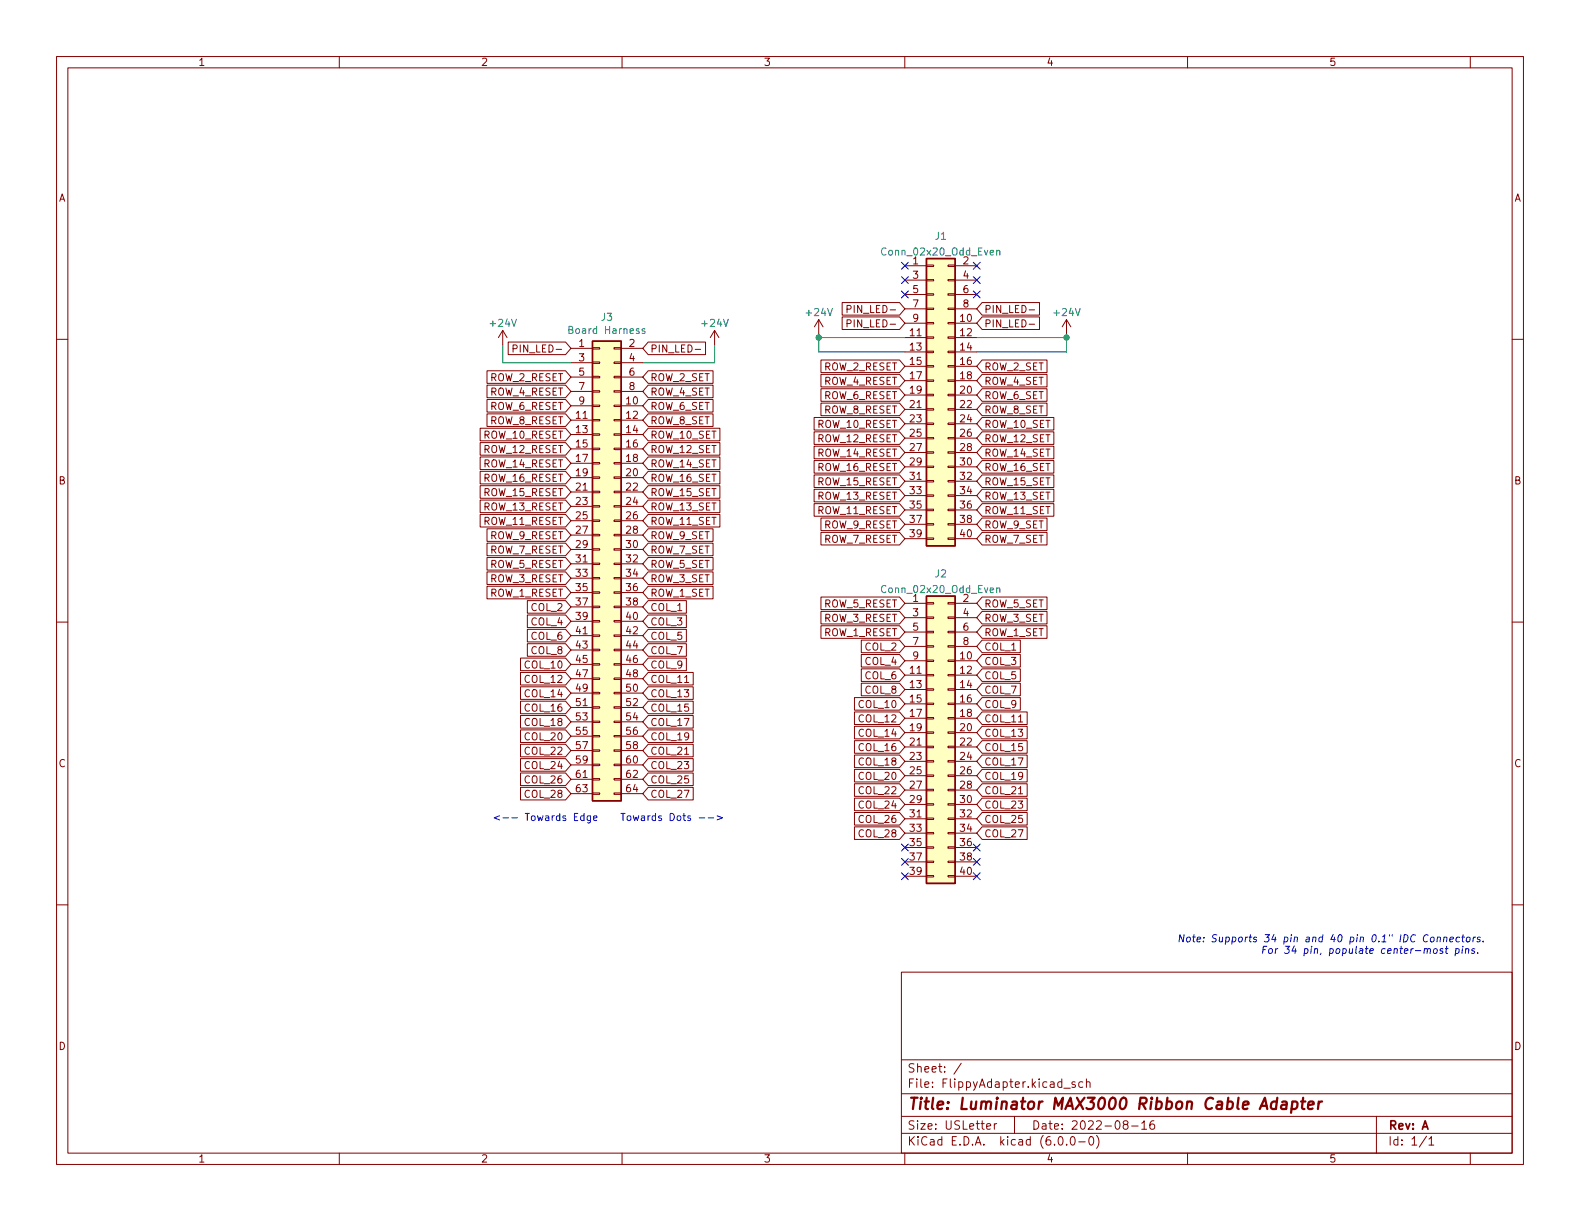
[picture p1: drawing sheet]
<svg xmlns="http://www.w3.org/2000/svg" width="279mm" height="216mm" viewBox="0 0 279 216" stroke-linecap="round" stroke-linejoin="round" font-family="sans-serif">
<g fill="none" stroke="#840000" stroke-width=".18">
<path d="M10 10h259.4v195.9h-259.4zM12 12h255.4v191.9h-255.4zM60 10v2M110 10v2M160 10v2M210 10v2M260 10v2M10 60h2M88.9 58.4l-.8 1.3M88.9 58.4v2.6M88.9 58.4l.8 1.3M126.4 58.4l.7 1.3"/>
<path d="M126.4 58.4v2.6M126.4 58.4l-.8 1.3M144.8 56.5l-.8 1.3M144.8 56.5v2.6M144.8 56.5l.7 1.3M148.9 56h10.2l.9 1.2-.9 1.1h-10.2zM148.9 53.5h10.2l.9 1.1-.9 1.1h-10.2zM149.8 57.2h.6l.1-.2-.1-.3-.6-.2v1.3M149.8 54.7l.6-.1 .1-.2-.1-.3-.6-.1v1.3M160 47h3.8M160 57.2h3.8M160 59.7h3.8"/>
<path d="M160 49.5h3.8M160 52.1h3.8M160 54.6h3.8M163.8 59.6h1.3v.2h-1.3zM163.8 57h1.3v.3h-1.3zM163.8 54.5h1.3v.2h-1.3zM163.8 51.9h1.3v.3h-1.3zM163.8 49.4h1.3v.3h-1.3zM163.8 46.9h1.3v.2h-1.3zM167.6 59.6h1.3v.2h-1.3zM167.6 57h1.3v.3h-1.3zM167.6 54.5h1.3v.2h-1.3z"/>
<path d="M167.6 51.9h1.3v.3h-1.3zM167.6 49.4h1.3v.3h-1.3zM167.6 46.9h1.3v.2h-1.3zM168.9 47h3.8M168.9 57.2h3.8M168.9 59.7h3.8M168.9 49.5h3.8M168.9 52.1h3.8M168.9 54.6h3.8M173.7 53.5h10.1v2.2h-10.1l-1-1.1zM173.7 56h10.1v2.3h-10.1l-1-1.1zM182 54.8h1"/>
<path d="M182 57.3h1M188.6 56.5l.8 1.3M188.6 56.5v2.6M188.6 56.5l-.8 1.3M267.4 60h2M84.9 78.3h15.1l1 1.1-1 1.1h-15.1zM84.9 75.7h15.1l1 1.1-1 1.1h-15.1zM86.1 68.1h13.9l1 1.1-1 1.1h-13.9zM86.1 70.6h13.9l1 1.2-1 1.1h-13.9zM86.1 73.2h13.9l1 1.1-1 1.1h-13.9zM86.1 65.6h13.9l1 1.1-1 1.1h-13.9zM89.9 60.5h10.1l1 1.1-1 1.1h-10.1z"/>
<path d="M90.7 61.7l.6-.1 .2-.2-.1-.3-.7-.1v1.3M101 61.6h3.8M101 71.8h3.8M101 74.3h3.8M101 76.8h3.8M101 79.4h3.8M101 64.1h3.8M101 66.7h3.8M101 69.2h3.8M104.8 79.2h1.2v.3h-1.2zM104.8 76.7h1.2v.3h-1.2zM104.8 74.2h1.2v.2h-1.2z"/>
<path d="M104.8 71.6h1.2v.3h-1.2zM104.8 69.1h1.2v.2h-1.2zM104.8 66.5h1.2v.3h-1.2zM104.8 64h1.2v.3h-1.2zM104.8 61.5h1.2v.2h-1.2zM108.6 79.2h1.3v.3h-1.3zM108.6 76.7h1.3v.3h-1.3zM108.6 74.2h1.3v.2h-1.3zM108.6 71.6h1.3v.3h-1.3zM108.6 69.1h1.3v.2h-1.3zM108.6 66.5h1.3v.3h-1.3zM108.6 64h1.3v.3h-1.3z"/>
<path d="M108.6 61.5h1.3v.2h-1.3zM109.9 61.6h3.8M109.9 71.8h3.8M109.9 74.3h3.8M109.9 76.8h3.8M109.9 79.4h3.8M109.9 64.1h3.8M109.9 66.7h3.8M109.9 69.2h3.8M114.6 60.5h10.2v2.2h-10.2l-.9-1.1zM114.6 75.7h12.7v2.2h-12.7l-.9-1.1zM114.6 68.1h11.5v2.2h-11.5l-.9-1.1z"/>
<path d="M114.6 65.6h11.5v2.2h-11.5l-.9-1.1zM114.6 70.6h11.5v2.3h-11.5l-.9-1.1zM114.6 73.2h11.5v2.2h-11.5l-.9-1.1zM114.6 78.3h12.7v2.2h-12.7l-.9-1.1zM122.9 61.8h1M144 73.8h15.1l.9 1.1-.9 1.1h-15.1zM144 78.9h15.1l.9 1.1-.9 1.1h-15.1zM144 76.4h15.1l.9 1.1-.9 1.1h-15.1zM145.2 71.3h13.9l.9 1.1-.9 1.1h-13.9zM145.2 68.7h13.9l.9 1.2-.9 1.1h-13.9zM145.2 63.7h13.9l.9 1.1-.9 1.1h-13.9zM145.2 66.2h13.9l.9 1.1-.9 1.1h-13.9z"/>
<path d="M160 62.2h3.8M160 64.8h3.8M160 67.3h3.8M160 69.9h3.8M160 72.4h3.8M160 74.9h3.8M160 77.5h3.8M163.8 79.9h1.3v.2h-1.3zM163.8 77.3h1.3v.3h-1.3zM163.8 74.8h1.3v.3h-1.3zM163.8 72.3h1.3v.2h-1.3zM163.8 69.7h1.3v.3h-1.3z"/>
<path d="M163.8 67.2h1.3v.2h-1.3zM163.8 64.6h1.3v.3h-1.3zM163.8 62.1h1.3v.3h-1.3zM167.6 79.9h1.3v.2h-1.3zM167.6 77.3h1.3v.3h-1.3zM167.6 74.8h1.3v.3h-1.3zM167.6 72.3h1.3v.2h-1.3zM167.6 69.7h1.3v.3h-1.3zM167.6 67.2h1.3v.2h-1.3zM167.6 64.6h1.3v.3h-1.3zM167.6 62.1h1.3v.3h-1.3zM168.9 62.2h3.8"/>
<path d="M168.9 64.8h3.8M168.9 67.3h3.8M168.9 69.9h3.8M168.9 72.4h3.8M168.9 74.9h3.8M168.9 77.5h3.8M173.7 78.9h12.7v2.2h-12.7l-1-1.1zM173.7 76.4h12.7v2.2h-12.7l-1-1.1zM173.7 73.8h12.7v2.2h-12.7l-1-1.1zM173.7 71.3h11.4v2.2h-11.4l-1-1.1zM173.7 68.7h11.4v2.3h-11.4l-1-1.1zM173.7 63.7h11.4v2.2h-11.4l-1-1.1z"/>
<path d="M173.7 66.2h11.4v2.2h-11.4l-1-1.1zM84.9 91h15.1l1 1.1-1 1.1h-15.1zM84.9 83.3h15.1l1 1.2-1 1.1h-15.1zM84.9 88.4h15.1l1 1.1-1 1.1h-15.1zM84.9 85.9h15.1l1 1.1-1 1.1h-15.1zM84.9 80.8h15.1l1 1.1-1 1.1h-15.1zM86.1 96h13.9l1 1.2-1 1.1h-13.9zM86.1 98.6h13.9l1 1.1-1 1.1h-13.9zM86.1 93.5h13.9l1 1.1-1 1.1h-13.9zM101 81.9h3.8M101 84.5h3.8M101 87h3.8"/>
<path d="M101 89.5h3.8M101 92.1h3.8M101 94.6h3.8M101 97.2h3.8M101 99.7h3.8M104.8 99.6h1.2v.2h-1.2zM104.8 97h1.2v.3h-1.2zM104.8 94.5h1.2v.2h-1.2zM104.8 91.9h1.2v.3h-1.2zM104.8 89.4h1.2v.3h-1.2zM104.8 86.9h1.2v.2h-1.2zM104.8 84.3h1.2v.3h-1.2z"/>
<path d="M104.8 81.8h1.2v.2h-1.2zM108.6 99.6h1.3v.2h-1.3zM108.6 97h1.3v.3h-1.3zM108.6 94.5h1.3v.2h-1.3zM108.6 91.9h1.3v.3h-1.3zM108.6 89.4h1.3v.3h-1.3zM108.6 86.9h1.3v.2h-1.3zM108.6 84.3h1.3v.3h-1.3zM108.6 81.8h1.3v.2h-1.3zM109.9 81.9h3.8M109.9 84.5h3.8M109.9 87h3.8"/>
<path d="M109.9 89.5h3.8M109.9 92.1h3.8M109.9 94.6h3.8M109.9 97.2h3.8M109.9 99.7h3.8M114.6 83.3h12.7v2.3h-12.7l-.9-1.1zM114.6 88.4h12.7v2.2h-12.7l-.9-1.1zM114.6 98.6h11.5v2.2h-11.5l-.9-1.1zM114.6 91h12.7v2.2h-12.7l-.9-1.1zM114.6 85.9h12.7v2.2h-12.7l-.9-1.1zM114.6 80.8h12.7v2.2h-12.7l-.9-1.1zM114.6 93.5h11.5v2.2h-11.5l-.9-1.1z"/>
<path d="M114.6 96h11.5v2.3h-11.5l-.9-1.1zM144 86.5h15.1l.9 1.1-.9 1.1h-15.1zM144 84h15.1l.9 1.1-.9 1.1h-15.1zM144 81.4h15.1l.9 1.2-.9 1.1h-15.1zM144 89.1h15.1l.9 1.1-.9 1.1h-15.1zM145.2 91.6h13.9l.9 1.1-.9 1.1h-13.9zM145.2 94.1h13.9l.9 1.2-.9 1.1h-13.9zM160 80h3.8M160 82.6h3.8M160 85.1h3.8M160 87.6h3.8M160 90.2h3.8"/>
<path d="M160 92.7h3.8M160 95.3h3.8M163.8 95.1h1.3v.3h-1.3zM163.8 92.6h1.3v.2h-1.3zM163.8 90h1.3v.3h-1.3zM163.8 87.5h1.3v.3h-1.3zM163.8 85h1.3v.2h-1.3zM163.8 82.4h1.3v.3h-1.3zM167.6 95.1h1.3v.3h-1.3zM167.6 92.6h1.3v.2h-1.3zM167.6 90h1.3v.3h-1.3zM167.6 87.5h1.3v.3h-1.3z"/>
<path d="M167.6 85h1.3v.2h-1.3zM167.6 82.4h1.3v.3h-1.3zM168.9 80h3.8M168.9 82.6h3.8M168.9 85.1h3.8M168.9 87.6h3.8M168.9 90.2h3.8M168.9 92.7h3.8M168.9 95.3h3.8M173.7 91.6h11.4v2.2h-11.4l-1-1.1zM173.7 81.4h12.7v2.3h-12.7l-1-1.1zM173.7 84h12.7v2.2h-12.7l-1-1.1z"/>
<path d="M173.7 86.5h12.7v2.2h-12.7l-1-1.1zM173.7 89.1h12.7v2.2h-12.7l-1-1.1zM173.7 94.1h11.4v2.3h-11.4l-1-1.1zM10 110h2M86.1 103.7h13.9l1 1.1-1 1.1h-13.9zM86.1 101.1h13.9l1 1.1-1 1.1h-13.9zM92 116.4h8l1 1.1-1 1.1h-8zM92 118.9h8l1 1.1-1 1.1h-8zM93.3 111.3h6.7l1 1.1-1 1.1h-6.7zM93.3 106.2h6.7l1 1.1-1 1.1h-6.7zM93.3 108.7h6.7l1 1.2-1 1.1h-6.7zM93.3 113.8h6.7l1 1.1-1 1.1h-6.7z"/>
<path d="M101 102.2h3.8M101 104.8h3.8M101 107.3h3.8M101 109.9h3.8M101 112.4h3.8M101 114.9h3.8M101 117.5h3.8M104.8 119.9h1.2v.2h-1.2zM104.8 117.3h1.2v.3h-1.2zM104.8 114.8h1.2v.3h-1.2zM104.8 112.3h1.2v.2h-1.2zM104.8 109.7h1.2v.3h-1.2z"/>
<path d="M104.8 107.2h1.2v.2h-1.2zM104.8 104.6h1.2v.3h-1.2zM104.8 102.1h1.2v.3h-1.2zM108.6 119.9h1.3v.2h-1.3zM108.6 117.3h1.3v.3h-1.3zM108.6 114.8h1.3v.3h-1.3zM108.6 112.3h1.3v.2h-1.3zM108.6 109.7h1.3v.3h-1.3zM108.6 107.2h1.3v.2h-1.3zM108.6 104.6h1.3v.3h-1.3zM108.6 102.1h1.3v.3h-1.3zM109.9 102.2h3.8"/>
<path d="M109.9 104.8h3.8M109.9 107.3h3.8M109.9 109.9h3.8M109.9 112.4h3.8M109.9 114.9h3.8M109.9 117.5h3.8M114.6 118.9h8v2.2h-8l-.9-1.1zM114.6 113.8h6.8v2.2h-6.8l-.9-1.1zM114.6 103.7h11.5v2.2h-11.5l-.9-1.1zM114.6 108.7h6.8v2.3h-6.8l-.9-1.1zM114.6 111.3h6.8v2.2h-6.8l-.9-1.1zM114.6 116.4h6.8v2.2h-6.8l-.9-1.1z"/>
<path d="M114.6 101.1h11.5v2.2h-11.5l-.9-1.1zM114.6 106.2h6.8v2.2h-6.8l-.9-1.1zM145.2 108.1h13.9l.9 1.1-.9 1.1h-13.9zM145.2 105.6h13.9l.9 1.1-.9 1.1h-13.9zM145.2 110.6h13.9l.9 1.2-.9 1.1h-13.9zM152.3 113.2h6.8l.9 1.1-.9 1.1h-6.8zM152.3 118.3h6.8l.9 1.1-.9 1.1h-6.8zM152.3 115.7h6.8l.9 1.1-.9 1.2h-6.8zM160 106.7h3.8M160 116.8h3.8M160 119.4h3.8M160 109.2h3.8"/>
<path d="M160 111.8h3.8M160 114.3h3.8M163.8 119.3h1.3v.2h-1.3zM163.8 116.7h1.3v.3h-1.3zM163.8 114.2h1.3v.2h-1.3zM163.8 111.6h1.3v.3h-1.3zM163.8 109.1h1.3v.2h-1.3zM163.8 106.6h1.3v.2h-1.3zM167.6 119.3h1.3v.2h-1.3zM167.6 116.7h1.3v.3h-1.3zM167.6 114.2h1.3v.2h-1.3zM167.6 111.6h1.3v.3h-1.3z"/>
<path d="M167.6 109.1h1.3v.2h-1.3zM167.6 106.6h1.3v.2h-1.3zM168.9 106.7h3.8M168.9 116.8h3.8M168.9 119.4h3.8M168.9 109.2h3.8M168.9 111.8h3.8M168.9 114.3h3.8M173.7 113.2h6.7v2.2h-6.7l-1-1.1zM173.7 105.6h11.4v2.2h-11.4l-1-1.1zM173.7 110.6h11.4v2.3h-11.4l-1-1.1zM173.7 118.3h6.7v2.2h-6.7l-1-1.1z"/>
<path d="M173.7 115.7h6.7v2.3h-6.7l-1-1.2zM173.7 108.1h11.4v2.2h-11.4l-1-1.1zM267.4 110h2M92 136.7h8l1 1.1-1 1.1h-8zM92 139.2h8l1 1.1-1 1.1h-8zM92 134.1h8l1 1.2-1 1.1h-8zM92 129.1h8l1 1.1-1 1.1h-8zM92 131.6h8l1 1.1-1 1.1h-8zM92 126.5h8l1 1.1-1 1.1h-8zM92 124h8l1 1.1-1 1.1h-8zM92 121.4h8l1 1.2-1 1.1h-8zM101 120h3.8"/>
<path d="M101 122.6h3.8M101 125.1h3.8M101 127.6h3.8M101 130.2h3.8M101 132.7h3.8M101 135.3h3.8M101 137.8h3.8M104.8 137.7h1.2v.2h-1.2zM104.8 135.1h1.2v.3h-1.2zM104.8 132.6h1.2v.2h-1.2zM104.8 130h1.2v.3h-1.2zM104.8 127.5h1.2v.3h-1.2z"/>
<path d="M104.8 125h1.2v.2h-1.2zM104.8 122.4h1.2v.3h-1.2zM108.6 137.7h1.3v.2h-1.3zM108.6 135.1h1.3v.3h-1.3zM108.6 132.6h1.3v.2h-1.3zM108.6 130h1.3v.3h-1.3zM108.6 127.5h1.3v.3h-1.3zM108.6 125h1.3v.2h-1.3zM108.6 122.4h1.3v.3h-1.3zM109.9 120h3.8M109.9 122.6h3.8M109.9 125.1h3.8"/>
<path d="M109.9 127.6h3.8M109.9 130.2h3.8M109.9 132.7h3.8M109.9 135.3h3.8M109.9 137.8h3.8M114.6 139.2h8v2.2h-8l-.9-1.1zM114.6 134.1h8v2.3h-8l-.9-1.1zM114.6 136.7h8v2.2h-8l-.9-1.1zM114.6 129.1h8v2.2h-8l-.9-1.1zM114.6 131.6h8v2.2h-8l-.9-1.1zM114.6 124h8v2.2h-8l-.9-1.1zM114.6 121.4h8v2.3h-8l-.9-1.1z"/>
<path d="M114.6 126.5h8v2.2h-8l-.9-1.1zM151.1 131h8l.9 1.1-.9 1.1h-8zM151.1 128.4h8l.9 1.1-.9 1.2h-8zM151.1 138.6h8l.9 1.1-.9 1.1h-8zM151.1 136h8l.9 1.2-.9 1.1h-8zM151.1 133.5h8l.9 1.1-.9 1.1h-8zM151.1 123.3h8l.9 1.2-.9 1.1h-8zM151.1 125.9h8l.9 1.1-.9 1.1h-8zM152.3 120.8h6.8l.9 1.1-.9 1.1h-6.8zM160 121.9h3.8M160 124.5h3.8M160 127h3.8"/>
<path d="M160 129.5h3.8M160 132.1h3.8M160 134.6h3.8M160 137.2h3.8M160 139.7h3.8M163.8 139.6h1.3v.2h-1.3zM163.8 137h1.3v.3h-1.3zM163.8 134.5h1.3v.2h-1.3zM163.8 132h1.3v.2h-1.3zM163.8 129.4h1.3v.3h-1.3zM163.8 126.9h1.3v.2h-1.3zM163.8 124.3h1.3v.3h-1.3z"/>
<path d="M163.8 121.8h1.3v.2h-1.3zM167.6 139.6h1.3v.2h-1.3zM167.6 137h1.3v.3h-1.3zM167.6 134.5h1.3v.2h-1.3zM167.6 132h1.3v.2h-1.3zM167.6 129.4h1.3v.3h-1.3zM167.6 126.9h1.3v.2h-1.3zM167.6 124.3h1.3v.3h-1.3zM167.6 121.8h1.3v.2h-1.3zM168.9 121.9h3.8M168.9 124.5h3.8M168.9 127h3.8"/>
<path d="M168.9 129.5h3.8M168.9 132.1h3.8M168.9 134.6h3.8M168.9 137.2h3.8M168.9 139.7h3.8M173.7 131h7.9v2.2h-7.9l-1-1.1zM173.7 133.5h7.9v2.2h-7.9l-1-1.1zM173.7 128.4h7.9v2.3h-7.9l-1-1.2zM173.7 125.9h7.9v2.2h-7.9l-1-1.1zM173.7 123.3h6.7v2.3h-6.7l-1-1.1zM173.7 138.6h7.9v2.2h-7.9l-1-1.1zM173.7 136h7.9v2.3h-7.9l-1-1.1z"/>
<path d="M173.7 120.8h6.7v2.2h-6.7l-1-1.1zM10 160h2M101 140.3h3.8M104.8 140.2h1.2v.3h-1.2zM108.6 140.2h1.3v.3h-1.3zM109.9 140.3h3.8M151.1 141.1h8l.9 1.1-.9 1.2h-8zM151.1 143.7h8l.9 1.1-.9 1.1h-8zM151.1 146.2h8l.9 1.1-.9 1.1h-8zM160 142.2h3.8M160 144.8h3.8M160 147.3h3.8"/>
<path d="M160 149.9h3.8M160 152.4h3.8M160 154.9h3.8M163.8 154.8h1.3v.3h-1.3zM163.8 152.3h1.3v.2h-1.3zM163.8 149.7h1.3v.3h-1.3zM163.8 147.2h1.3v.2h-1.3zM163.8 144.7h1.3v.2h-1.3zM163.8 142.1h1.3v.3h-1.3zM167.6 154.8h1.3v.3h-1.3zM167.6 152.3h1.3v.2h-1.3zM167.6 149.7h1.3v.3h-1.3z"/>
<path d="M167.6 147.2h1.3v.2h-1.3zM167.6 144.7h1.3v.2h-1.3zM167.6 142.1h1.3v.3h-1.3zM168.9 142.2h3.8M168.9 144.8h3.8M168.9 147.3h3.8M168.9 149.9h3.8M168.9 152.4h3.8M168.9 154.9h3.8M173.7 146.2h7.9v2.2h-7.9l-1-1.1zM173.7 143.7h7.9v2.2h-7.9l-1-1.1zM173.7 141.1h7.9v2.3h-7.9l-1-1.2z"/>
<path d="M267.4 160h2M159.4 171.9h108v32h-108zM159.4 197.4h108M159.4 193.4h108M159.4 187.4h108M170 188l-1.3 1.9M174.5 199.2l.7-.2-.1-.3h-.4l-.2 .2v.7h.6M175.8 198.7v1M176.3 198.7h-.3l-.2 .3M179.4 197.4v3M188.1 192.4h1.2M190.1 191.4l-.3-.1-.3 .2 .1 .2 .5 .2v.3h-.6"/>
<path d="M191.5 191.4l-.5-.1-.2 .3v.4l.1 .2h.6M192.1 191.4l.2-.1 .4 .1 .1 .9M192.1 190.8v1.5M198.9 198.8l-.3-.3 .1-.2 .2-.1h.4l.2 .3-.1 .2-.6 .2-.2 .2 .1 .4 .2 .2 .4-.1 .2-.2-.1-.4-.2-.2M200.1 199.1h1.2M201.9 198.6l.4-.4v1.5M201.9 199.7h.9M204 198.2a.59 .59 0 0 0-.7 .6v.6l.2 .2 .4 .1 .2-.2 .1-.5-.2-.2-.4-.1-.3 .3M243.4 197.4v6.5M60 203.9v2M110 203.9v2M159.4 200.4h108"/>
<path d="M160 203.9v2M187.3 201h.2a.81 .81 0 0 1 .6 .6 .81 .81 0 0 1-.3 .8l-.2 .1a.81 .81 0 0 1-.6-.6 .81 .81 0 0 1 .3-.9zM188.6 202.3v.2M189.5 201h.1a.81 .81 0 0 1 .6 .6 .81 .81 0 0 1-.3 .8l-.1 .1a.81 .81 0 0 1-.6-.6 .81 .81 0 0 1 .3-.9zM190.8 201.9h1.1M192.8 201h.1a.81 .81 0 0 1 .6 .6 .81 .81 0 0 1-.3 .8l-.2 .1a.81 .81 0 0 1-.5-.6 .81 .81 0 0 1 .3-.9zM193.9 200.8a1.72 1.72 0 0 1 0 2.2M210 203.9v2M252.3 200.9l-1.3 1.9M252.7 201.4l.4-.4v1.5M252.7 202.5h.8M260 203.9v2"/>
</g>
<path d="M226.7 194.9l.2-.1 .6 .1-.1 1.2M227.5 195.2l-.6 .1a.4 .4 0 0 0-.4 .4 .4 .4 0 0 0 .3 .4l.6-.1M228.5 194.9l.2-.1 .6 .1 .2 .3-.1 .5a.66 .66 0 0 1-1 .3M228.6 194.8l-.3 2M230.1 194.8h.7M230.4 194.1l-.2 1.7 .1 .2 .4 .1M231.3 195.4l1-.2v-.3l-.6-.1-.3 .3v.9l.1 .1 .6-.1M233.2 194.8l-.1 1.3M233.8 194.8l-.4 .1-.2 .3" fill="none" stroke="#840000" stroke-width=".4"/>
<g fill="#ffffc2" stroke="#ffffc2" stroke-width=".18">
<path d="M163.8 45.7h5.1v50.8h-5.1z"/>
<path d="M104.8 60.3h5.1v81.3h-5.1z"/>
<path d="M163.8 105.4h5.1v50.8h-5.1z"/>
</g>
<path d="M163.8 45.7h5.1v50.8h-5.1zM104.8 60.3h5.1v81.3h-5.1zM163.8 105.4h5.1v50.8h-5.1z" fill="none" stroke="#840000" stroke-width=".25"/>
<path d="M114 58.2l-.3-.1-.2 .2 .1 .2 .4 .1v.3h-.5M176.3 44.4l.1-.1h.3l.1 .8M176.3 44.3v.8M176.3 104.1l.1-.2 .3 .1 .1 .8M176.3 103.9v.9" fill="none" stroke="#008484" stroke-width=".18"/>
<g fill="none" stroke="#0000c2" stroke-width=".18">
<path d="M101.6 144.4h.4M102.2 143.8h-.6v1.3h.6M118.5 143.8a.64 .64 0 0 1 .8 .7 .64 .64 0 0 1-.8 .6zM119.8 144.3l.4-.1 .2 .3v.4l-.2 .2-.4-.1-.1-.1zM120.8 144.2h.4M120.9 143.8v1.1l.3 .2M122.1 144.3l-.3-.1-.2 .2 .1 .2 .4 .1v.3h-.5M123.7 144.6h.9M125.2 144.6h1M126.8 144.2l1 .4-1 .4M209.4 165.3l-.2 1.2-.5-1.2-.2 1.2M209.9 165.8l.2-.1 .4 .1v.5l-.2 .2h-.3l-.2-.1z"/>
<path d="M210.9 165.7h.5M211.1 165.3l-.1 1.1 .3 .1M211.7 166.1l.6-.1v-.2l-.4-.1-.2 .2v.6h.5M212.8 166.4v.1M212.9 165.8v.1M215.2 165.3h-.5l-.3 .2 .1 .3 .5 .3v.3l-.2 .1h-.5M215.7 165.7l-.1 .8h.3l.2-.1M216.2 165.7l-.1 .8M223.3 167.9h.5M224 167.3h-.6l-.1 1.3M224.4 167.9l.2-.2 .4 .2v.4l-.2 .2-.3 .1-.1-.1zM225.6 167.7l-.1 .9"/>
<path d="M226 167.7l-.4 .3M227.3 167.3h.8l-.5 .5 .3 .1v.6l-.2 .1-.6-.1M228.9 167.3l-.5 .9h.8M229.1 167.7l-.1 .9M260.8 167.8l-.3-.1-.2 .2v.2l.4 .1v.3h-.5M260.9 165.7l-.4 .2M261.3 168.5v.1M261.8 165.8l-.3-.1-.2 .2v.2l.4 .1v.3h-.5M262.3 166.4v.1"/>
</g>
<path d="M144.8 59.1v3.1h15.2M144.8 59.7h15.2M172.7 59.7h15.9M188.6 59.1v3.1h-15.9M88.9 61v3.1h12.1M126.4 61v3.1h-12.7" fill="none" stroke="#008400" stroke-width=".18"/>
<g fill="none" stroke="#000084" stroke-width=".18">
<path d="M159.4 48.9l1.2 1.2M159.4 46.4l1.2 1.2M159.4 51.5l1.2 1.2M160.6 48.9l-1.2 1.2M160.6 46.4l-1.2 1.2M160.6 51.5l-1.2 1.2M172.1 46.4l1.2 1.2M172.1 51.5l1.2 1.2M172.1 48.9l1.2 1.2M173.3 46.4l-1.2 1.2M173.3 51.5l-1.2 1.2M173.3 48.9l-1.2 1.2"/>
<path d="M159.4 154.3l1.2 1.2M159.4 149.3l1.2 1.2M159.4 151.8l1.2 1.2M160.6 154.3l-1.2 1.2M160.6 149.3l-1.2 1.2M160.6 151.8l-1.2 1.2M172.1 149.3l1.2 1.2M172.1 154.3l1.2 1.2M172.1 151.8l1.2 1.2M173.3 149.3l-1.2 1.2M173.3 154.3l-1.2 1.2M173.3 151.8l-1.2 1.2"/>
</g>
<g fill="#008400" stroke="#008400" stroke-width=".18">
<circle cx="188.6" cy="59.7" r=".46"/>
<circle cx="144.8" cy="59.7" r=".46"/>
</g>
<text font-size="2.8" fill="#840000" x="160.4" y="196.2">Title: Luminator MAX3000 Ribbon Cable Adapter</text>
<g font-size="2.1" fill="#840000">
<text x="160.4" y="189.7">Sheet: /</text>
<text x="160.4" y="192.4">File: FlippyAdapter.kicad_sch</text>
<text x="160.4" y="202.5">KiCad E.D.A. kicad (6.0.0-0)</text>
<text x="160.4" y="199.7">Size: USLetter</text>
<text x="182.4" y="199.7">Date: 2022-08-16</text>
<text x="245.4" y="199.7">Rev: A</text>
<text x="245.4" y="202.5">Id: 1/1</text>
</g>
<g font-size="1.8" fill="#840000">
<text x="35" y="11.6">1</text>
<text x="85" y="11.6">2</text>
<text x="135" y="11.6">3</text>
<text x="185" y="11.6">4</text>
<text x="235" y="11.6">5</text>
<text x="10.3" y="35.6">A</text>
<text x="267.7" y="35.6">A</text>
<text x="161.4" y="46.7">1</text>
<text x="170.3" y="46.7">2</text>
<text x="161.4" y="49.3">3</text>
<text x="161.4" y="51.8">5</text>
<text x="170.3" y="49.3">4</text>
<text x="170.3" y="51.8">6</text>
<text x="150.7" y="57.9">PIN_LED-</text>
<text x="150.7" y="55.3">PIN_LED-</text>
<text x="160.9" y="59.4">11</text>
<text x="161.4" y="54.4">7</text>
<text x="161.4" y="56.9">9</text>
<text x="169.8" y="56.9">10</text>
<text x="169.8" y="59.4">12</text>
<text x="170.3" y="54.4">8</text>
<text x="174" y="55.3">PIN_LED-</text>
<text x="174" y="57.9">PIN_LED-</text>
<text x="91.6" y="62.3">PIN_LED-</text>
<text x="102.4" y="61.3">1</text>
<text x="102.4" y="63.9">3</text>
<text x="111.3" y="61.3">2</text>
<text x="111.3" y="63.9">4</text>
<text x="114.9" y="62.3">PIN_LED-</text>
<text x="145.6" y="65.5">ROW_2_RESET</text>
<text x="160.9" y="62">13</text>
<text x="160.9" y="64.5">15</text>
<text x="169.8" y="62">14</text>
<text x="169.8" y="64.5">16</text>
<text x="174" y="65.5">ROW_2_SET</text>
<text x="86.5" y="69.9">ROW_4_RESET</text>
<text x="86.5" y="67.4">ROW_2_RESET</text>
<text x="102.4" y="66.4">5</text>
<text x="102.4" y="69">7</text>
<text x="102.4" y="71.5">9</text>
<text x="110.8" y="71.5">10</text>
<text x="111.3" y="66.4">6</text>
<text x="111.3" y="69">8</text>
<text x="114.9" y="69.9">ROW_4_SET</text>
<text x="114.9" y="67.4">ROW_2_SET</text>
<text x="145.6" y="70.6">ROW_6_RESET</text>
<text x="145.6" y="68">ROW_4_RESET</text>
<text x="160.9" y="67.1">17</text>
<text x="160.9" y="69.6">19</text>
<text x="169.8" y="67.1">18</text>
<text x="169.8" y="69.6">20</text>
<text x="174" y="70.6">ROW_6_SET</text>
<text x="174" y="68">ROW_4_SET</text>
<text x="85.5" y="77.6">ROW_10_RESET</text>
<text x="86.5" y="72.5">ROW_6_RESET</text>
<text x="86.5" y="75">ROW_8_RESET</text>
<text x="101.9" y="74">11</text>
<text x="101.9" y="76.6">13</text>
<text x="110.8" y="74">12</text>
<text x="110.8" y="76.6">14</text>
<text x="114.9" y="77.6">ROW_10_SET</text>
<text x="114.9" y="72.5">ROW_6_SET</text>
<text x="114.9" y="75">ROW_8_SET</text>
<text x="144.6" y="75.7">ROW_10_RESET</text>
<text x="145.6" y="73.1">ROW_8_RESET</text>
<text x="160.9" y="72.1">21</text>
<text x="160.9" y="74.7">23</text>
<text x="160.9" y="77.2">25</text>
<text x="169.8" y="72.1">22</text>
<text x="169.8" y="74.7">24</text>
<text x="169.8" y="77.2">26</text>
<text x="174" y="75.7">ROW_10_SET</text>
<text x="174" y="73.1">ROW_8_SET</text>
<text x="85.5" y="80.1">ROW_12_RESET</text>
<text x="85.5" y="82.6">ROW_14_RESET</text>
<text x="101.9" y="79.1">15</text>
<text x="101.9" y="81.7">17</text>
<text x="110.8" y="79.1">16</text>
<text x="110.8" y="81.7">18</text>
<text x="114.9" y="80.1">ROW_12_SET</text>
<text x="114.9" y="82.6">ROW_14_SET</text>
<text x="144.6" y="83.3">ROW_16_RESET</text>
<text x="144.6" y="80.7">ROW_14_RESET</text>
<text x="144.6" y="78.2">ROW_12_RESET</text>
<text x="160.9" y="79.8">27</text>
<text x="160.9" y="82.3">29</text>
<text x="169.8" y="79.8">28</text>
<text x="169.8" y="82.3">30</text>
<text x="174" y="80.7">ROW_14_SET</text>
<text x="174" y="78.2">ROW_12_SET</text>
<text x="174" y="83.3">ROW_16_SET</text>
<text x="10.3" y="85.7">B</text>
<text x="85.5" y="85.2">ROW_16_RESET</text>
<text x="85.5" y="87.7">ROW_15_RESET</text>
<text x="101.9" y="84.2">19</text>
<text x="101.9" y="86.7">21</text>
<text x="101.9" y="89.3">23</text>
<text x="110.8" y="84.2">20</text>
<text x="110.8" y="86.7">22</text>
<text x="110.8" y="89.3">24</text>
<text x="114.9" y="85.2">ROW_16_SET</text>
<text x="114.9" y="87.7">ROW_15_SET</text>
<text x="144.6" y="88.4">ROW_13_RESET</text>
<text x="144.6" y="85.8">ROW_15_RESET</text>
<text x="160.9" y="84.8">31</text>
<text x="160.9" y="87.4">33</text>
<text x="160.9" y="89.9">35</text>
<text x="169.8" y="84.8">32</text>
<text x="169.8" y="87.4">34</text>
<text x="169.8" y="89.9">36</text>
<text x="174" y="85.8">ROW_15_SET</text>
<text x="174" y="88.4">ROW_13_SET</text>
<text x="267.7" y="85.7">B</text>
<text x="85.5" y="92.8">ROW_11_RESET</text>
<text x="85.5" y="90.3">ROW_13_RESET</text>
<text x="86.5" y="95.3">ROW_9_RESET</text>
<text x="101.9" y="91.8">25</text>
<text x="101.9" y="94.4">27</text>
<text x="110.8" y="91.8">26</text>
<text x="110.8" y="94.4">28</text>
<text x="114.9" y="90.3">ROW_13_SET</text>
<text x="114.9" y="92.8">ROW_11_SET</text>
<text x="114.9" y="95.3">ROW_9_SET</text>
<text x="144.6" y="90.9">ROW_11_RESET</text>
<text x="145.6" y="93.4">ROW_9_RESET</text>
<text x="145.6" y="96">ROW_7_RESET</text>
<text x="160.9" y="92.5">37</text>
<text x="160.9" y="95">39</text>
<text x="169.8" y="92.5">38</text>
<text x="169.8" y="95">40</text>
<text x="174" y="93.4">ROW_9_SET</text>
<text x="174" y="90.9">ROW_11_SET</text>
<text x="174" y="96">ROW_7_SET</text>
<text x="86.5" y="97.9">ROW_7_RESET</text>
<text x="86.5" y="100.4">ROW_5_RESET</text>
<text x="101.9" y="96.9">29</text>
<text x="101.9" y="99.4">31</text>
<text x="101.9" y="102">33</text>
<text x="110.8" y="96.9">30</text>
<text x="110.8" y="99.4">32</text>
<text x="110.8" y="102">34</text>
<text x="114.9" y="100.4">ROW_5_SET</text>
<text x="114.9" y="97.9">ROW_7_SET</text>
<text x="86.5" y="105.5">ROW_1_RESET</text>
<text x="86.5" y="103">ROW_3_RESET</text>
<text x="101.9" y="104.5">35</text>
<text x="101.9" y="107.1">37</text>
<text x="110.8" y="104.5">36</text>
<text x="110.8" y="107.1">38</text>
<text x="114.9" y="105.5">ROW_1_SET</text>
<text x="114.9" y="103">ROW_3_SET</text>
<text x="145.6" y="107.4">ROW_5_RESET</text>
<text x="161.4" y="106.4">1</text>
<text x="170.3" y="106.4">2</text>
<text x="174" y="107.4">ROW_5_SET</text>
<text x="94" y="113.1">COL_6</text>
<text x="94" y="108">COL_2</text>
<text x="94" y="110.6">COL_4</text>
<text x="101.9" y="109.6">39</text>
<text x="101.9" y="112.1">41</text>
<text x="110.8" y="109.6">40</text>
<text x="110.8" y="112.1">42</text>
<text x="114.9" y="110.6">COL_3</text>
<text x="114.9" y="113.1">COL_5</text>
<text x="114.9" y="108">COL_1</text>
<text x="145.6" y="109.9">ROW_3_RESET</text>
<text x="145.6" y="112.5">ROW_1_RESET</text>
<text x="161.4" y="109">3</text>
<text x="161.4" y="111.5">5</text>
<text x="170.3" y="109">4</text>
<text x="170.3" y="111.5">6</text>
<text x="174" y="112.5">ROW_1_SET</text>
<text x="174" y="109.9">ROW_3_SET</text>
<text x="93" y="118.2">COL_10</text>
<text x="94" y="115.7">COL_8</text>
<text x="101.9" y="114.7">43</text>
<text x="101.9" y="117.2">45</text>
<text x="101.9" y="119.8">47</text>
<text x="110.8" y="114.7">44</text>
<text x="110.8" y="117.2">46</text>
<text x="110.8" y="119.8">48</text>
<text x="114.9" y="115.7">COL_7</text>
<text x="114.9" y="118.2">COL_9</text>
<text x="153" y="115">COL_2</text>
<text x="153" y="117.6">COL_4</text>
<text x="160.9" y="119.1">11</text>
<text x="161.4" y="114">7</text>
<text x="161.4" y="116.6">9</text>
<text x="169.8" y="116.6">10</text>
<text x="169.8" y="119.1">12</text>
<text x="170.3" y="114">8</text>
<text x="174" y="115">COL_1</text>
<text x="174" y="117.6">COL_3</text>
<text x="93" y="125.8">COL_16</text>
<text x="93" y="123.3">COL_14</text>
<text x="93" y="120.7">COL_12</text>
<text x="101.9" y="122.3">49</text>
<text x="101.9" y="124.8">51</text>
<text x="110.8" y="122.3">50</text>
<text x="110.8" y="124.8">52</text>
<text x="114.9" y="120.7">COL_11</text>
<text x="114.9" y="125.8">COL_15</text>
<text x="114.9" y="123.3">COL_13</text>
<text x="152.1" y="125.2">COL_10</text>
<text x="153" y="120.1">COL_6</text>
<text x="153" y="122.6">COL_8</text>
<text x="160.9" y="121.7">13</text>
<text x="160.9" y="124.2">15</text>
<text x="169.8" y="121.7">14</text>
<text x="169.8" y="124.2">16</text>
<text x="174" y="125.2">COL_9</text>
<text x="174" y="120.1">COL_5</text>
<text x="174" y="122.6">COL_7</text>
<text x="93" y="130.9">COL_20</text>
<text x="93" y="128.4">COL_18</text>
<text x="101.9" y="127.4">53</text>
<text x="101.9" y="129.9">55</text>
<text x="110.8" y="127.4">54</text>
<text x="110.8" y="129.9">56</text>
<text x="114.9" y="130.9">COL_19</text>
<text x="114.9" y="128.4">COL_17</text>
<text x="152.1" y="130.3">COL_14</text>
<text x="152.1" y="127.7">COL_12</text>
<text x="160.9" y="126.7">17</text>
<text x="160.9" y="129.3">19</text>
<text x="160.9" y="131.8">21</text>
<text x="169.8" y="126.7">18</text>
<text x="169.8" y="129.3">20</text>
<text x="169.8" y="131.8">22</text>
<text x="174" y="130.3">COL_13</text>
<text x="174" y="127.7">COL_11</text>
<text x="10.3" y="135.6">C</text>
<text x="93" y="136">COL_24</text>
<text x="93" y="133.4">COL_22</text>
<text x="101.9" y="132.5">57</text>
<text x="101.9" y="135">59</text>
<text x="101.9" y="137.5">61</text>
<text x="110.8" y="132.5">58</text>
<text x="110.8" y="135">60</text>
<text x="110.8" y="137.5">62</text>
<text x="114.9" y="136">COL_23</text>
<text x="114.9" y="133.4">COL_21</text>
<text x="152.1" y="132.8">COL_16</text>
<text x="152.1" y="137.9">COL_20</text>
<text x="152.1" y="135.3">COL_18</text>
<text x="160.9" y="134.4">23</text>
<text x="160.9" y="136.9">25</text>
<text x="169.8" y="134.4">24</text>
<text x="169.8" y="136.9">26</text>
<text x="174" y="132.8">COL_15</text>
<text x="174" y="135.3">COL_17</text>
<text x="174" y="137.9">COL_19</text>
<text x="267.7" y="135.6">C</text>
<text x="93" y="138.5">COL_26</text>
<text x="93" y="141.1">COL_28</text>
<text x="101.9" y="140.1">63</text>
<text x="110.8" y="140.1">64</text>
<text x="114.9" y="141.1">COL_27</text>
<text x="114.9" y="138.5">COL_25</text>
<text x="152.1" y="143">COL_24</text>
<text x="152.1" y="140.4">COL_22</text>
<text x="160.9" y="139.4">27</text>
<text x="160.9" y="142">29</text>
<text x="169.8" y="139.4">28</text>
<text x="169.8" y="142">30</text>
<text x="174" y="140.4">COL_21</text>
<text x="174" y="143">COL_23</text>
<text x="152.1" y="145.5">COL_26</text>
<text x="152.1" y="148">COL_28</text>
<text x="160.9" y="144.5">31</text>
<text x="160.9" y="147.1">33</text>
<text x="160.9" y="149.6">35</text>
<text x="169.8" y="144.5">32</text>
<text x="169.8" y="147.1">34</text>
<text x="169.8" y="149.6">36</text>
<text x="174" y="148">COL_27</text>
<text x="174" y="145.5">COL_25</text>
<text x="160.9" y="152.1">37</text>
<text x="160.9" y="154.7">39</text>
<text x="169.8" y="152.1">38</text>
<text x="169.8" y="154.7">40</text>
<text x="10.3" y="185.7">D</text>
<text x="267.7" y="185.7">D</text>
<text x="35" y="205.6">1</text>
<text x="85" y="205.6">2</text>
<text x="135" y="205.6">3</text>
<text x="185" y="205.6">4</text>
<text x="235" y="205.6">5</text>
</g>
<g font-size="1.8" fill="#008484">
<text x="156.3" y="45.2">Conn_02x20_Odd_Even</text>
<text x="165.4" y="42.4">J1</text>
<text x="86.8" y="57.8">+24V</text>
<text x="101" y="59">Board Harness</text>
<text x="106.3" y="56.7">J3</text>
<text x="124.3" y="57.8">+24V</text>
<text x="142.7" y="55.9">+24V</text>
<text x="186.5" y="55.9">+24V</text>
<text x="156.3" y="104.9">Conn_02x20_Odd_Even</text>
<text x="165.4" y="102.1">J2</text>
</g>
<g font-size="1.8" fill="#0000c2">
<text x="87" y="145.2">&lt;-- Towards Edge</text>
<text x="103.1" y="145.2">Towards Dots --&gt;</text>
<text x="217.1" y="166.6">Note: Supports 34 pin and 40 pin 0.1&quot; IDC Connectors.</text>
<text x="230.4" y="168.6">For 34 pin, populate center-most pins.</text>
</g>
</svg>
